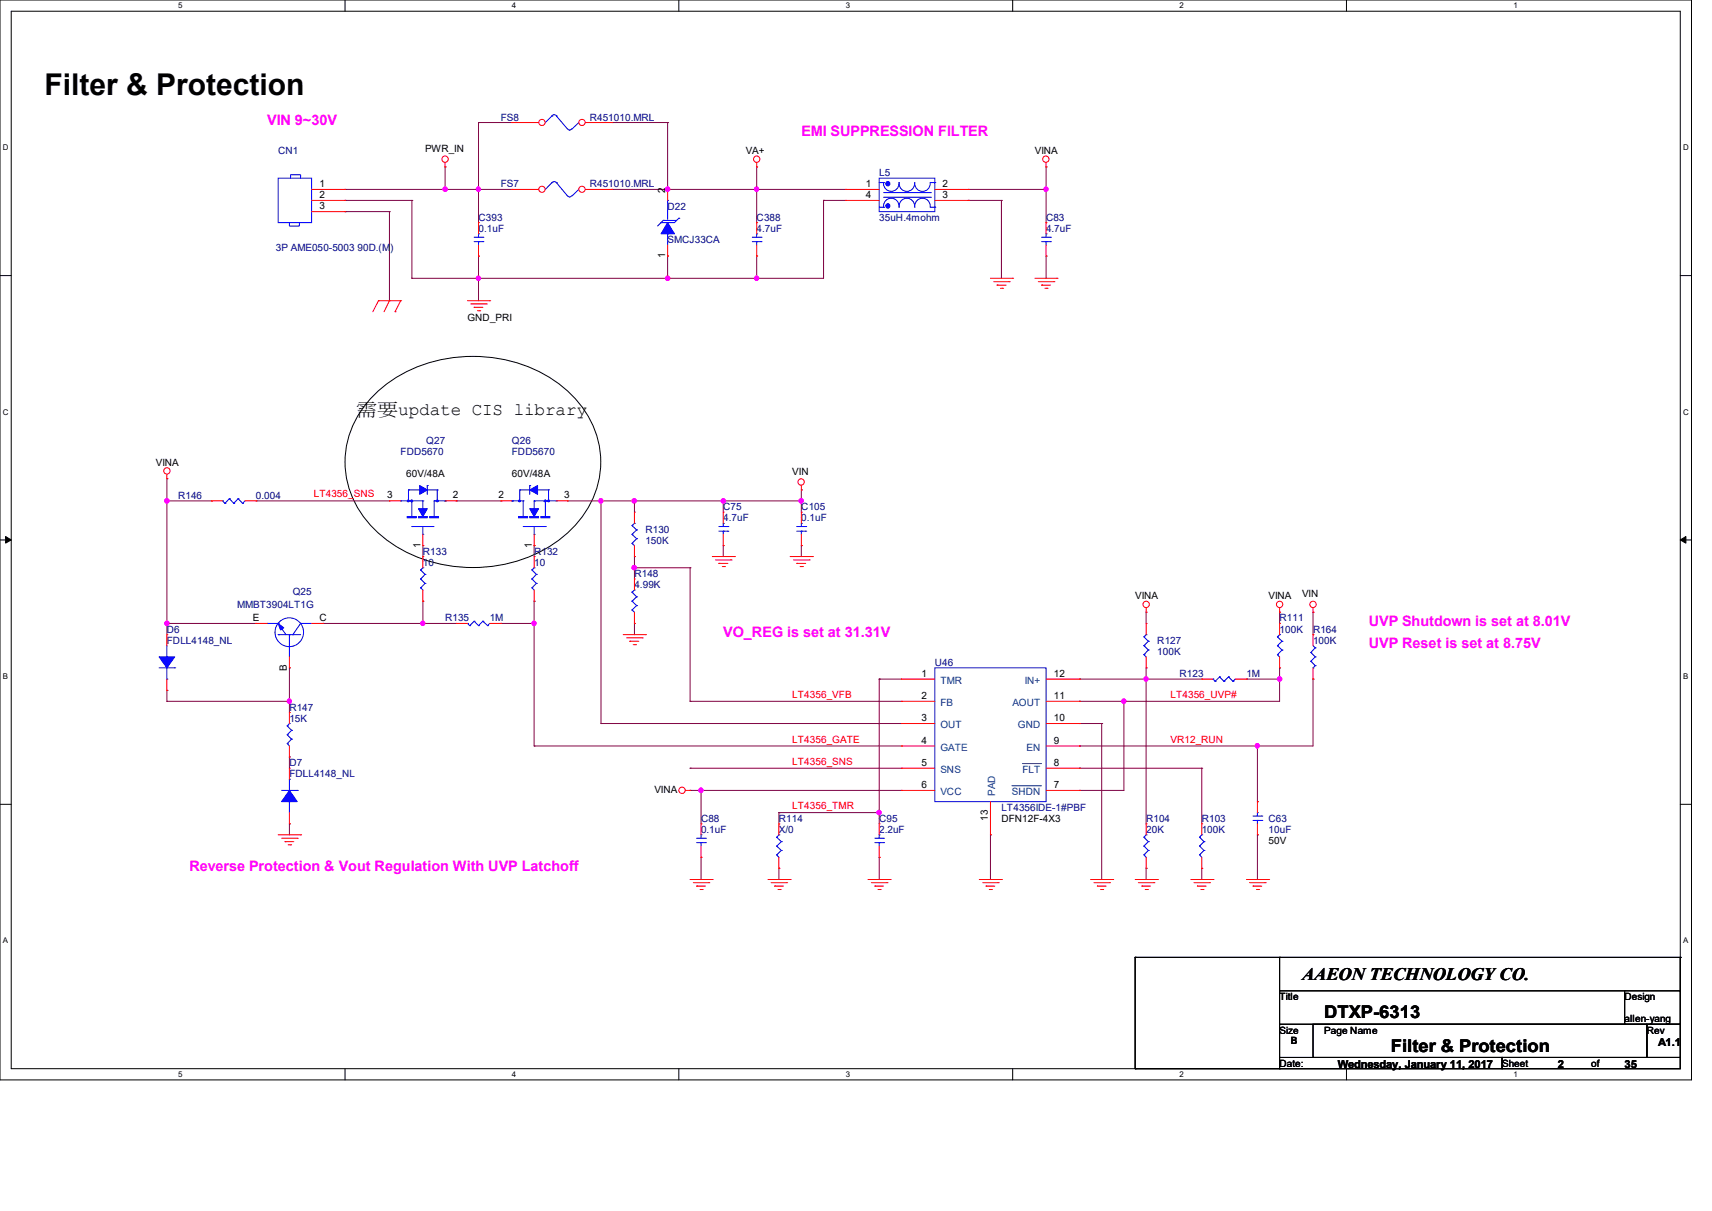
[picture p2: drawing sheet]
<svg xmlns="http://www.w3.org/2000/svg" width="297mm" height="210mm" viewBox="0 0 297 210" stroke-linecap="round" stroke-linejoin="round" font-family="sans-serif">
<path d="M0 0h293.5v187.3h-293.5zM1.9 1.9h289.6v183.4h-289.6z" fill="none" stroke="#000" stroke-width=".17"/>
<g fill="#fff">
<path d="M30.9 .2h.8v1.5h-.8z"/>
<path d="M30.9 185.5h.8v1.6h-.8z"/>
</g>
<path d="M59.9 0v1.9M59.9 185.3v2" fill="none" stroke="#000" stroke-width=".17"/>
<g fill="#fff">
<path d="M88.8 .2h.8v1.5h-.8z"/>
<path d="M88.8 185.5h.8v1.6h-.8z"/>
</g>
<path d="M117.8 0v1.9M117.8 185.3v2" fill="none" stroke="#000" stroke-width=".17"/>
<g fill="#fff">
<path d="M146.7 .2h.8v1.5h-.8z"/>
<path d="M146.7 185.5h.8v1.6h-.8z"/>
</g>
<path d="M175.7 0v1.9M175.7 185.3v2" fill="none" stroke="#000" stroke-width=".17"/>
<g fill="#fff">
<path d="M204.6 .2h.8v1.5h-.8z"/>
<path d="M204.6 185.5h.8v1.6h-.8z"/>
</g>
<path d="M233.6 0v1.9M233.6 185.3v2" fill="none" stroke="#000" stroke-width=".17"/>
<g fill="#fff">
<path d="M262.6 .2h.7v1.5h-.7z"/>
<path d="M262.6 185.5h.7v1.6h-.7z"/>
<path d="M.5 24.8h1v1.6h-1z"/>
<path d="M292 24.8h1v1.6h-1z"/>
<path d="M.5 70.7h1v1.5h-1z"/>
<path d="M292 70.7h1v1.5h-1z"/>
</g>
<path d="M0 47.8h1.9M291.5 47.8h2" fill="none" stroke="#000" stroke-width=".17"/>
<g fill="#fff">
<path d="M.5 116.5h.9v1.6h-.9z"/>
<path d="M292 116.5h.9v1.6h-.9z"/>
</g>
<path d="M0 93.6h1.9M291.5 93.6h2" fill="none" stroke="#000" stroke-width=".17"/>
<path d="M1 93l.9 .6-.9 .6zM291.5 93.6l1-.6v1.2z" fill="#000" stroke="#000" stroke-width=".17"/>
<g fill="#fff">
<path d="M.5 162.4h.9v1.5h-.9z"/>
<path d="M292 162.4h.9v1.5h-.9z"/>
</g>
<g fill="none" stroke="#000" stroke-width=".17">
<path d="M65.1 68.3a25.4 25.4 0 0 1 26.5-4.7 19.8 19.8 0 0 1 11.8 11.6 16.2 16.2 0 0 1-5.7 17.9 25.6 25.6 0 0 1-31.3 0 16.1 16.1 0 0 1-5.2-19.4 17.9 17.9 0 0 1 3.9-5.4zM0 139.5h1.9M291.5 139.5h2M196.9 166h.1M196.9 166h94.6M196.9 166v19.3M222 171.8h69.5v5.8h-69.5zM222 166h.1M222 166v5.8M222 177.6v5.8M227.8 177.6h57.9v5.8h-57.9zM281.9 177.6h.1"/>
<path d="M281.9 171.8v5.8M285.7 177.6h5.8v5.8h-5.8zM291.5 166h.1M291.5 166v5.8M196.9 185.3h.1M196.9 185.3h25.1M222 183.4h38.6v1.9h-38.6zM222 183.4h.1M222 185.3h.1M260.6 183.4h30.9v1.9h-30.9z"/>
</g>
<g fill="none" stroke="#800040" stroke-width=".17">
<path d="M59.9 34.8h.1M59.9 32.9h.1M59.9 36.7h.1M59.9 32.9h28.9M59.9 34.8h11.6M59.9 36.7h7.7M67.6 36.7h.1M67.6 36.7v15.5M71.5 34.8h.1M71.5 34.8v13.5M77.2 29h.1M77.2 32.9h.1"/>
<path d="M77.2 29v3.9M83 32.9h.1M83 21.3h.1M83 21.3v17.3M83 21.3h5.8M106.2 21.3h.1M106.2 32.9h.1M106.2 32.9h40.5M106.2 21.3h9.6M115.8 21.3h.1M115.8 32.9h.1M115.8 21.3v11.6"/>
<path d="M131.3 32.9h.1M131.3 29h.1M131.3 29v9.6M142.9 34.8h.1M142.9 34.8h3.8M142.9 34.8v13.5h-71.4M168 34.8h.1M168 32.9h.1M168 32.9h13.5M168 34.8h5.7M173.7 34.8h.1M173.7 34.8v13.5"/>
<path d="M181.5 29h.1M181.5 32.9h.1M181.5 29v9.6M71.5 48.3h.1M83 44.4h.1M83 48.3h.1M83 44.4v7.8M115.8 44.4h.1M115.8 48.3h.1M115.8 44.4v3.9M131.3 48.3h.1M131.3 44.4h.1"/>
<path d="M131.3 44.4v3.9M181.5 44.4h.1M181.5 44.4v3.9M29 86.9h.1M29 83h.1M29 83v27.1M29 86.9h7.7M44.4 86.9h.1M44.4 86.9h23.2M73.4 94.6h.1M73.4 94.6v1.9M79.2 86.9h.1"/>
<path d="M79.2 86.9h7.7M92.7 94.6h.1M92.7 94.6v1.9M98.5 86.9h40.5M104.3 86.9h.1M104.3 86.9v38.6M110.1 86.9h.1M110.1 98.5h.1M110.1 96.5h.1M110.1 86.9v1.9M110.1 96.5v3.9M110.1 98.5h9.6"/>
<path d="M119.7 98.5h.1M119.7 98.5v23.1M125.5 94.6h.1M125.5 86.9h.1M125.5 86.9v1.9M125.5 94.6v1.9M139 86.9h.1M139 94.6h.1M139 85h.1M139 85v3.8M139 94.6v1.9M29 108.1h.1"/>
<path d="M29 119.7h.1M29 108.1h15.4M29 119.7v1.9M50.2 115.8h.1M50.2 115.8v7.8M56 108.1h.1M56 108.1h23.2M73.4 104.3h.1M73.4 108.1h.1M73.4 104.3v3.8M86.9 108.1h.1M86.9 108.1h5.8"/>
<path d="M92.7 104.3h.1M92.7 108.1h.1M92.7 104.3v25.1M110.1 108.1h.1M110.1 108.1v2M152.5 117.8h.1M152.5 117.8v25.1M152.5 117.8h3.9M187.3 117.8h.1M187.3 117.8h21.2M198.8 106.2h.1M198.8 115.8h.1"/>
<path d="M198.8 117.8h.1M198.8 106.2v1.9M198.8 115.8v27.1M216.2 117.8h.1M216.2 117.8h5.8M222 117.8h.1M222 115.8h.1M222 106.2h.1M222 106.2v1.9M222 115.8v5.8h-34.7M227.8 106.2h.1M227.8 117.8h.1"/>
<path d="M227.8 117.8v11.6h-40.5M227.8 106.2v3.9M29 121.6h.1M29 121.6h21.2M50.2 121.6h.1M50.2 131.3h.1M50.2 131.3v1.9M92.7 129.4h.1M92.7 129.4h63.7M104.3 125.5h.1M104.3 125.5h52.1M119.7 137.1h.1"/>
<path d="M119.7 121.6h.1M119.7 133.2h.1M119.7 121.6h36.7M119.7 137.1h36.7M119.7 133.2h36.7M121.6 137.1h.1M121.6 137.1v5.8M187.3 133.2h.1M187.3 121.6h.1M187.3 125.5h.1M187.3 137.1h.1M187.3 129.4h.1"/>
<path d="M187.3 133.2h21.2M187.3 125.5h3.8M191.1 125.5h.1M191.1 125.5v27M195 121.6h.1M195 121.6v15.5h-7.7M208.5 133.2h.1M208.5 133.2v9.7M218.1 139h.1M218.1 129.4h.1M218.1 129.4v9.6M50.2 142.9h.1"/>
<path d="M50.2 142.9v1.9M121.6 148.7h.1M121.6 148.7v3.8M135.1 140.9h.1M135.1 150.6h.1M135.1 140.9v2M135.1 150.6v1.9M135.1 140.9h17.4M152.5 148.7h.1M152.5 140.9h.1M152.5 148.7v3.8M171.8 144.8h.1"/>
<path d="M171.8 144.8v7.7M198.8 150.6h.1M198.8 150.6v1.9M208.5 150.6h.1M208.5 150.6v1.9M218.1 144.8h.1M218.1 144.8v7.7"/>
</g>
<g fill="#f0f" stroke="#f0f" stroke-width=".17">
<circle cx="131.2" cy="32.8" r=".37"/>
<circle cx="115.8" cy="48.3" r=".38"/>
<circle cx="181.5" cy="32.8" r=".37"/>
<circle cx="83" cy="32.8" r=".37"/>
<circle cx="115.8" cy="32.8" r=".38"/>
<circle cx="29" cy="108.1" r=".38"/>
<circle cx="29" cy="86.9" r=".38"/>
<circle cx="152.5" cy="140.9" r=".37"/>
<circle cx="222" cy="117.8" r=".38"/>
<circle cx="50.2" cy="121.6" r=".37"/>
<circle cx="121.6" cy="137.1" r=".37"/>
<circle cx="218.1" cy="129.3" r=".37"/>
<circle cx="125.5" cy="86.9" r=".38"/>
<circle cx="110" cy="86.9" r=".38"/>
<circle cx="139" cy="86.9" r=".38"/>
<circle cx="104.2" cy="86.9" r=".37"/>
<circle cx="110" cy="98.4" r=".38"/>
<circle cx="92.6" cy="108.1" r=".37"/>
<circle cx="195" cy="121.6" r=".37"/>
<circle cx="73.3" cy="108.1" r=".37"/>
<circle cx="198.8" cy="117.8" r=".37"/>
<circle cx="131.2" cy="48.3" r=".37"/>
<circle cx="83" cy="48.3" r=".37"/>
<circle cx="77.2" cy="32.8" r=".38"/>
</g>
<g fill="none" stroke="#f00" stroke-width=".17">
<path d="M77.2 29h.1M77.2 28.2v.8M131.3 29h.1M131.3 28.2v.8M181.5 29h.1M181.5 28.2v.8M65.7 52.2h.1M65.7 52.2l-1 1.9M65.7 52.2h3.8M67.6 52.2h.1M67.6 52.2l-1 1.9M68.5 54.1h.1"/>
<path d="M69.5 52.2h.1M69.5 52.2l-1 1.9M81.1 52.2h3.9M81.7 52.7h2.7M82.3 53.3h.1M82.3 53.3h1.5M82.8 53.9h.4M83.2 53.9h.1M84.4 52.7h.1M85 52.2h.1M171.8 48.3h3.9M172.4 48.9h2.7"/>
<path d="M173 49.4h.1M173 49.4h1.5M173.6 50h.3M173.9 50h.1M175.1 48.9h.1M175.7 48.3h.1M179.5 48.3h3.9M180.1 48.9h2.7M180.7 49.4h.1M180.7 49.4h1.5M181.3 50h.4M181.7 50h.1"/>
<path d="M182.8 48.9h.1M183.4 48.3h.1M29 83h.1M29 82.3v.7M123.6 96.5h3.8M124.1 97.1h2.7M124.7 97.7h.1M124.7 97.7h1.6M125.3 98.3h.4M125.7 98.3h.1M126.8 97.1h.1M127.4 96.5h.1"/>
<path d="M137.1 96.5h3.8M137.7 97.1h2.7M138.2 97.7h.1M138.2 97.7h1.6M138.8 98.3h.4M139 85h.1M139 84.2v.8M139.2 98.3h.1M140.4 97.1h.1M140.9 96.5h.1M108.1 110.1h3.9M108.7 110.6h2.7"/>
<path d="M109.3 111.2h.1M109.3 111.2h1.5M109.9 111.8h.3M110.2 111.8h.1M111.4 110.6h.1M112 110.1h.1M198.8 106.2h.1M198.8 105.4v.8M222 106.2h.1M222 105.4v.8M227.8 106.2h.1M227.8 105.4v.8"/>
<path d="M118.9 137.1h.8M119.7 137.1h.1M48.3 144.8h3.9M48.9 145.4h2.7M49.4 146h.1M49.4 146h1.6M50 146.5h.4M50.4 146.5h.1M51.6 145.4h.1M52.2 144.8h.1M119.7 152.5h3.9M120.3 153.1h2.7"/>
<path d="M120.9 153.7h.1M120.9 153.7h1.5M121.5 154.3h.3M121.8 154.3h.1M123 153.1h.1M123.6 152.5h.1M133.2 152.5h3.9M133.8 153.1h2.7M134.4 153.7h.1M134.4 153.7h1.5M135 154.3h.3M135.3 154.3h.1"/>
<path d="M136.5 153.1h.1M137.1 152.5h.1M150.6 152.5h3.8M151.2 153.1h2.7M151.8 153.7h.1M151.8 153.7h1.5M152.3 154.3h.4M152.7 154.3h.1M153.9 153.1h.1M154.4 152.5h.1M169.9 152.5h3.8M170.5 153.1h2.7"/>
<path d="M171.1 153.7h.1M171.1 153.7h1.5M171.6 154.3h.4M172 154.3h.1M173.2 153.1h.1M173.7 152.5h.1M189.2 152.5h3.8M189.8 153.1h2.7M190.4 153.7h.1M190.4 153.7h1.5M190.9 154.3h.4M191.3 154.3h.1"/>
<path d="M192.5 153.1h.1M193 152.5h.1M196.9 152.5h3.9M197.5 153.1h2.7M198.1 153.7h.1M198.1 153.7h1.5M198.7 154.3h.4M199.1 154.3h.1M200.2 153.1h.1M200.8 152.5h.1M206.6 152.5h3.8M207.1 153.1h2.7"/>
<path d="M207.7 153.7h.1M207.7 153.7h1.6M208.3 154.3h.4M208.7 154.3h.1M209.8 153.1h.1M210.4 152.5h.1M216.2 152.5h3.9M216.8 153.1h2.7M217.4 153.7h.1M217.4 153.7h1.5M218 154.3h.4M218.4 154.3h.1"/>
<path d="M219.5 153.1h.1M220.1 152.5h.1"/>
<circle cx="77.2" cy="27.6" r=".55"/>
<circle cx="131.3" cy="27.6" r=".55"/>
<circle cx="181.4" cy="27.6" r=".55"/>
<circle cx="29" cy="81.7" r=".55"/>
<circle cx="139" cy="83.6" r=".55"/>
<circle cx="198.8" cy="104.8" r=".55"/>
<circle cx="222" cy="104.8" r=".55"/>
<circle cx="227.8" cy="104.8" r=".55"/>
<circle cx="118.3" cy="137.1" r=".55"/>
</g>
<path d="M95.7 20.1l.4-.2 .4 .2M95.8 20.1h.1M95.8 20.1l-1.2 1.2M96.5 20.1h.1M96.5 20.1l2 2.3M99.2 22.4l-.4 .2-.3-.2M100.4 21.3h.1M100.4 21.3l-1.2 1.1" fill="none" stroke="#00f" stroke-width=".17"/>
<circle cx="94" cy="21.2" r=".54" fill="#fff" stroke="#f00" stroke-width=".17"/>
<path d="M88.8 21.3h.1M88.8 21.3h4.7" fill="none" stroke="#f00" stroke-width=".17"/>
<circle cx="101" cy="21.2" r=".54" fill="#fff" stroke="#f00" stroke-width=".17"/>
<g fill="none" stroke="#f00" stroke-width=".17">
<path d="M54.1 32.9h5.8M54.1 34.8h5.8M54.1 36.7h5.8M59.9 32.9h.1M59.9 34.8h.1M59.9 36.7h.1M101.6 21.3h4.6M106.2 21.3h.1M131.3 38.6h.1M131.3 38.6v2M131.3 44.4h.1M131.3 42.5v1.9"/>
<path d="M36.7 86.9h.1M36.7 86.9h1.9M42.5 86.9h1.9M44.4 86.9h.1M125.5 94.6h.1M125.5 88.8h.1M125.5 88.8v2M125.5 92.7v1.9M29 110.1h.1M29 119.7h.1M29 110.1v1.9M29 117.8v1.9"/>
<path d="M208.5 117.8h.1M208.5 117.8h1.9M214.3 117.8h1.9M216.2 117.8h.1M50.2 131.3h.1M50.2 123.6h.1M50.2 123.6v1.9M50.2 129.4v1.9"/>
</g>
<g fill="none" stroke="#00f" stroke-width=".17">
<path d="M48.3 30.9h5.8v7.7h-5.8zM50.2 38.6v.6h1.7v-.6M50.4 30.9v-.6h1.8v.6M95.8 31.7a.55 .55 0 0 1 .7 0M95.8 31.7h.1M95.8 31.7l-1.2 1.2M96.5 31.7h.1M96.5 31.7l2 2.3M99.1 34l-.3 .2-.3-.2M100.4 32.9h.1M100.4 32.9l-1.2 1.1M130.5 41.1h1.5"/>
<path d="M130.5 41.9h1.5M131.3 40.6h.1M131.3 41.9h.1M131.3 40.6v.5M131.3 41.9v.6M132 41.1h.1M132 41.9h.1M38.6 86.9h.1M38.6 86.9l.4 .4M39 87.3h.1M39.8 86.5h.1M39.8 86.5l-.8 .8"/>
<path d="M39.8 86.5l.8 .8M40.6 87.3h.1M41.3 86.5h.1M41.3 86.5l.8 .8M41.3 86.5l-.7 .8M42.1 87.3h.1M42.5 86.9l-.4 .4M124.7 91.3h1.6M124.7 92.1h1.6M125.5 90.8h.1M125.5 92.1h.1M125.5 90.8v.5"/>
<path d="M125.5 92.1v.6M126.3 91.3h.1M126.3 92.1h.1M27.6 115.8h2.7M29 113.9h.1M29 117.8h.1M29 112v1.9M29 115.8v2M30.3 115.8h.1M210.4 117.8h.1M210.4 117.8l.4 .4M210.8 118.2h.1"/>
<path d="M211.6 117.4h.1M211.6 117.4l-.8 .8M211.6 117.4l.7 .8M212.3 118.2h.1M213.1 117.4h.1M213.1 117.4l.8 .8M213.1 117.4l-.8 .8M213.9 118.2h.1M214.3 117.8l-.4 .4M49.8 125.9h.1M49.8 128.9h.1M49.8 127.4h.1"/>
<path d="M49.8 125.9l.8 .8M49.8 128.9l.4 .5M49.8 127.4l.8 .8M50.2 125.5h.1M50.2 125.5l-.4 .4M50.6 128.2h.1M50.6 126.7h.1M50.6 128.2l-.8 .7M50.6 126.7l-.8 .7"/>
</g>
<path d="M27.6 113.9h2.7l-1.3 1.9z" fill-rule="evenodd" fill="#00f" stroke="#00f" stroke-width=".17"/>
<circle cx="94" cy="32.8" r=".54" fill="#fff" stroke="#f00" stroke-width=".17"/>
<path d="M88.8 32.9h.1M88.8 32.9h4.7" fill="none" stroke="#f00" stroke-width=".17"/>
<circle cx="101" cy="32.8" r=".54" fill="#fff" stroke="#f00" stroke-width=".17"/>
<g fill="none" stroke="#f00" stroke-width=".17">
<path d="M83 38.6h.1M83 38.6v2M101.6 32.9h4.6M106.2 32.9h.1M115.8 32.9h.1M115.8 32.9v1.9M146.7 34.8h.1M146.7 32.9h.1M146.7 32.9h5.8M146.7 34.8h5.8M162.2 32.9h5.8M162.2 34.8h5.8"/>
<path d="M168 32.9h.1M168 34.8h.1M181.5 38.6h.1M181.5 38.6v2M83 44.4h.1M83 42.5v1.9M115.8 44.4h.1M115.8 42.5v1.9M181.5 44.4h.1M181.5 42.5v1.9M67.6 86.9h.1M67.6 86.9h1.9"/>
<path d="M73.4 94.6h.1M73.4 96.5h.1M73.4 92.7v1.9M73.4 96.5v2M77.2 86.9h2M79.2 86.9h.1M86.9 86.9h.1M86.9 86.9h1.9M92.7 94.6h.1M92.7 96.5h.1M92.7 92.7v1.9M92.7 96.5v2"/>
<path d="M96.5 86.9h2M98.5 86.9h.1M110.1 96.5h.1M110.1 88.8h.1M110.1 88.8v2M110.1 94.6v1.9M139 94.6h.1M139 88.8h.1M139 88.8v2M139 92.7v1.9M44.4 108.1h.1M44.4 108.1h2"/>
<path d="M50.2 115.8h.1M50.2 113.9v1.9M54.1 108.1h1.9M56 108.1h.1M73.4 104.3h.1M73.4 102.3v2M79.2 108.1h.1M79.2 108.1h1.9M85 108.1h1.9M86.9 108.1h.1M92.7 104.3h.1M92.7 102.3v2"/>
<path d="M110.1 108.1h.1M110.1 100.4h.1M110.1 100.4v1.9M110.1 106.2v1.9M156.4 117.8h.1M156.4 117.8h5.8M181.5 117.8h5.8M187.3 117.8h.1M198.8 115.8h.1M198.8 108.1h.1M198.8 108.1v2M198.8 113.9v1.9"/>
<path d="M222 115.8h.1M222 108.1h.1M222 108.1v2M222 113.9v1.9M227.8 110.1h.1M227.8 117.8h.1M227.8 110.1v1.9M227.8 115.8v2M50.2 133.2h.1M50.2 133.2v1.9M156.4 121.6h.1M156.4 125.5h.1"/>
<path d="M156.4 129.4h.1M156.4 133.2h.1M156.4 137.1h.1M156.4 121.6h5.8M156.4 125.5h5.8M156.4 129.4h5.8M156.4 133.2h5.8M156.4 137.1h5.8M171.8 139v5.8M181.5 121.6h5.8M181.5 125.5h5.8M181.5 129.4h5.8"/>
<path d="M181.5 133.2h5.8M181.5 137.1h5.8M187.3 137.1h.1M187.3 133.2h.1M187.3 129.4h.1M187.3 125.5h.1M187.3 121.6h.1M218.1 139h.1M218.1 139v1.9M50.2 142.9h.1M50.2 140.9v2M121.6 148.7h.1"/>
<path d="M121.6 142.9h.1M121.6 142.9v1.9M121.6 146.7v2M135.1 150.6h.1M135.1 142.9h.1M135.1 142.9v1.9M135.1 148.7v1.9M152.5 148.7h.1M152.5 142.9h.1M152.5 142.9v1.9M152.5 146.7v2M171.8 144.8h.1"/>
<path d="M198.8 150.6h.1M198.8 142.9h.1M198.8 142.9v1.9M198.8 148.7v1.9M208.5 150.6h.1M208.5 142.9h.1M208.5 142.9v1.9M208.5 148.7v1.9M218.1 144.8h.1M218.1 142.9v1.9"/>
</g>
<g fill="none" stroke="#00f" stroke-width=".17">
<path d="M114.7 38.6h.1M115.1 38.2h.1M115.1 38.2l-1 1M115.1 38.2h2.3M115.8 34.8h.1M115.8 34.8v3.3M117.8 37.8h.1M117.8 37.8l-.8 .8h-2.3M152.5 30.9h9.7v5.8h-9.7zM152.5 31.7h.8M152.5 35.9h.8M153.3 31.7h.1"/>
<path d="M153.3 35.9h.1M153.3 33.4h8.1M153.3 34.2h8.1M153.3 31.6a1.33 1.33 0 0 0 1.3 1.6 1.33 1.33 0 0 0 1.3-1.5M155.9 35.9a1.33 1.33 0 0 0-1.3-1.5 1.33 1.33 0 0 0-1.3 1.6M156 31.6a1.33 1.33 0 0 0 1.3 1.6 1.33 1.33 0 0 0 1.4-1.5M158.6 35.9a1.33 1.33 0 0 0-1.3-1.5 1.33 1.33 0 0 0-1.3 1.6M158.7 31.6a1.33 1.33 0 0 0 1.3 1.6 1.33 1.33 0 0 0 1.4-1.5M161.4 35.9a1.33 1.33 0 0 0-1.4-1.5 1.33 1.33 0 0 0-1.3 1.6M161.4 33.4h.1M161.4 34.2h.1M161.4 31.7h.8"/>
<path d="M161.4 35.9h.8M162.2 31.7h.1M162.2 35.9h.1M82.3 41.1h1.5M82.3 41.9h1.5M83 40.6h.1M83 41.9h.1M83 40.6v.5M83 41.9v.6M83.8 41.1h.1M83.8 41.9h.1M115.8 40.6h.1"/>
<path d="M115.8 40.6v1.9M180.7 41.1h1.5M180.7 41.9h1.5M181.5 40.6h.1M181.5 41.9h.1M181.5 40.6v.5M181.5 41.9v.6M182.2 41.1h.1M182.2 41.9h.1M69.5 86.9h.1M69.5 86.9h3.9M70.9 85h.1"/>
<path d="M70.9 86.9h.1M70.9 85h5M70.9 85v1.9M71.5 91.3h.1M71.5 86.9h.1M71.5 91.3h3.8M71.5 86.9v2.7M73 98.8h.1M73 98.8l.7 .8M73.4 92.7h.1M73.4 86.9h.1M73.4 98.5h.1"/>
<path d="M73.4 86.9v2.7M73.4 91.3v1.4M73.4 98.5l-.4 .3M73.7 99.6h.1M73.7 99.6l-.7 .8M74.1 84.2h.1M74.1 84.2v1.5M75.3 86.9h.1M75.3 86.9h1.9M75.3 86.9v2.7M75.9 85h.1M75.9 85v1.9"/>
<path d="M77.2 86.9h.1M88.8 86.9h.1M88.8 86.9h2M90.2 85h.1M90.2 85v1.9M90.2 85h5M90.8 86.9h.1M90.8 91.3h3.8M90.8 86.9v2.7M91.9 84.2h.1M91.9 84.2v1.5M92.3 98.8h.1"/>
<path d="M92.3 98.8l.7 .8M92.7 92.7h.1M92.7 86.9h.1M92.7 98.5h.1M92.7 86.9v2.7M92.7 91.3v1.4M92.7 86.9h3.8M92.7 98.5l-.4 .3M93 99.6h.1M93 99.6l-.7 .8M94.6 91.3h.1M94.6 86.9h.1"/>
<path d="M94.6 86.9v2.7M95.2 85h.1M95.2 86.9h.1M95.2 85v1.9M96.5 86.9h.1M109.6 91.1h.1M109.6 94.2h.1M109.6 92.7h.1M109.6 91.1l.8 .8M109.6 94.2l.5 .4M109.6 92.7l.8 .7M110.1 90.8h.1"/>
<path d="M110.1 90.8l-.5 .3M110.4 93.4h.1M110.4 91.9h.1M110.4 93.4l-.8 .8M110.4 91.9l-.8 .8M138.2 91.3h1.6M138.2 92.1h1.6M139 90.8h.1M139 92.1h.1M139 90.8v.5M139 92.1v.6M139.8 91.3h.1"/>
<path d="M139.8 92.1h.1M46.4 108.1h.1M46.4 108.1h1.9M48.3 108.1h.1M48.3 110.1h.1M48.3 108.1l1.3 2M48.3 110.1h3.9M50.2 110.1h.1M50.2 110.1v3.8M50.8 110.1h.1M52.2 108.1h.1M52.2 108.1l-1.4 2"/>
<path d="M52.2 108.1h1.9M73 101.9h.1M73 100.4h.1M73 101.9l.4 .4M73 100.4l.7 .8M73.7 101.2h.1M73.7 101.2l-.7 .7M81.1 108.1h.1M81.1 108.1l.4 .4M81.5 108.5h.1M82.3 107.7h.1M82.3 107.7l-.8 .8"/>
<path d="M82.3 107.7l.7 .8M83 108.5h.1M83.8 107.7h.1M83.8 107.7l.8 .8M83.8 107.7l-.8 .8M84.6 108.5h.1M85 108.1l-.4 .4M92.3 101.9h.1M92.3 100.4h.1M92.3 101.9l.4 .4M92.3 100.4l.7 .8M93 101.2h.1"/>
<path d="M93 101.2l-.7 .7M109.6 102.7h.1M109.6 105.8h.1M109.6 104.3h.1M109.6 102.7l.8 .8M109.6 105.8l.5 .4M109.6 104.3l.8 .7M110.1 102.3h.1M110.1 102.3l-.5 .4M110.4 105h.1M110.4 103.5h.1M110.4 105l-.8 .8"/>
<path d="M110.4 103.5l-.8 .8M162.2 115.8h19.3v23.2h-19.3zM198.5 110.4h.1M198.5 113.5h.1M198.5 112h.1M198.5 110.4l.7 .8M198.5 113.5l.3 .4M198.5 112l.7 .7M198.8 110.1h.1M198.8 110.1l-.3 .3M199.2 112.7h.1M199.2 111.2h.1"/>
<path d="M199.2 112.7l-.7 .8M199.2 111.2l-.7 .8M221.6 110.4h.1M221.6 113.5h.1M221.6 112h.1M221.6 110.4l.8 .8M221.6 113.5l.4 .4M221.6 112l.8 .7M222 110.1h.1M222 110.1l-.4 .3M222.4 112.7h.1M222.4 111.2h.1"/>
<path d="M222.4 112.7l-.8 .8M222.4 111.2l-.8 .8M227.4 113.2h.1M227.4 114.7h.1M227.4 114.7l.8 .7M227.4 113.2l.8 .7M227.8 115.8h.1M227.8 112l.4 .4M228.2 115.4h.1M228.2 112.4h.1M228.2 113.9h.1M228.2 115.4l-.4 .4"/>
<path d="M228.2 112.4l-.8 .8M228.2 113.9l-.8 .8M48.9 137.1h2.7M50.2 139h.1M50.2 135.1h.1M50.2 135.1v2M50.2 139v1.9M51.6 137.1h.1M120.9 145.4h1.5M120.9 146.1h1.5M121.6 144.8h.1M121.6 146.1h.1"/>
<path d="M121.6 144.8v.6M121.6 146.1v.6M122.4 145.4h.1M122.4 146.1h.1M134.7 145.2h.1M134.7 148.3h.1M134.7 146.7h.1M134.7 145.2l.9 .8M134.7 148.3l.4 .4M134.7 146.7l.9 .8M135.1 144.8h.1M135.1 144.8l-.4 .4"/>
<path d="M135.6 147.5h.1M135.6 146h.1M135.6 147.5l-.9 .8M135.6 146l-.9 .7M151.8 145.4h1.5M151.8 146.1h1.5M152.5 144.8h.1M152.5 146.1h.1M152.5 144.8v.6M152.5 146.1v.6M153.3 145.4h.1M153.3 146.1h.1"/>
<path d="M198.5 145.2h.1M198.5 148.3h.1M198.5 146.7h.1M198.5 145.2l.7 .8M198.5 148.3l.3 .4M198.5 146.7l.7 .8M198.8 144.8h.1M198.8 144.8l-.3 .4M199.2 147.5h.1M199.2 146h.1M199.2 147.5l-.7 .8M199.2 146l-.7 .7"/>
<path d="M208.1 145.2h.1M208.1 148.3h.1M208.1 146.7h.1M208.1 145.2l.8 .8M208.1 148.3l.4 .4M208.1 146.7l.8 .8M208.5 144.8h.1M208.5 144.8l-.4 .4M208.9 147.5h.1M208.9 146h.1M208.9 147.5l-.8 .8M208.9 146l-.8 .7"/>
<path d="M217.4 141.5h1.5M217.4 142.3h1.5M218.1 140.9h.1M218.1 142.3h.1M218.1 140.9v.6M218.1 142.3v.6M218.9 141.5h.1M218.9 142.3h.1"/>
<circle cx="50.2" cy="109.6" r="2.49"/>
</g>
<g fill="#00f" stroke="#00f" stroke-width=".17">
<path d="M48.3 108.1l.9 .8-.5 .4z"/>
<path d="M115.8 38.6l1.2 2h-2.3z"/>
<path d="M90 89.6h1.5v.2h-1.5z" fill-rule="evenodd"/>
<path d="M91.9 89.6h1.5v.2h-1.5z" fill-rule="evenodd"/>
<path d="M93.9 89.6h1.5v.2h-1.5z" fill-rule="evenodd"/>
<path d="M91.9 88.2h1.5l-.7 1.4z" fill-rule="evenodd"/>
<path d="M91.9 85l1.4-.8v1.5z" fill-rule="evenodd"/>
<path d="M50.2 137.1l1.4 1.9h-2.7z" fill-rule="evenodd"/>
<path d="M74.5 89.6h1.6v.2h-1.6z" fill-rule="evenodd"/>
<path d="M72.6 89.6h1.5v.2h-1.5z" fill-rule="evenodd"/>
<path d="M70.7 89.6h1.5v.2h-1.5z" fill-rule="evenodd"/>
<path d="M72.6 88.2h1.5l-.7 1.4z" fill-rule="evenodd"/>
<path d="M72.8 84.2l1.3 .8-1.3 .7z" fill-rule="evenodd"/>
<circle cx="95.2" cy="86.9" r=".17"/>
<circle cx="94.6" cy="86.9" r=".17"/>
<circle cx="90.1" cy="86.9" r=".17"/>
<circle cx="70.8" cy="86.9" r=".17"/>
<circle cx="71.4" cy="86.9" r=".17"/>
<circle cx="75.9" cy="86.9" r=".17"/>
<circle cx="154" cy="35.7" r=".37"/>
<circle cx="154" cy="31.9" r=".37"/>
</g>
<path d="M175.6 136.3h4.9M177.4 132.4h3.1M180.5 136.3h.1M180.5 132.4h.1" fill="none" stroke="#004080" stroke-width=".17"/>
<g fill="#f0f" stroke="#f0f" stroke-width=".17">
<circle cx="131.2" cy="32.8" r=".37"/>
<circle cx="115.8" cy="48.3" r=".38"/>
<circle cx="181.5" cy="32.8" r=".37"/>
<circle cx="83" cy="32.8" r=".37"/>
<circle cx="115.8" cy="32.8" r=".38"/>
<circle cx="29" cy="108.1" r=".38"/>
<circle cx="29" cy="86.9" r=".38"/>
<circle cx="152.5" cy="140.9" r=".37"/>
<circle cx="222" cy="117.8" r=".38"/>
<circle cx="50.2" cy="121.6" r=".37"/>
<circle cx="121.6" cy="137.1" r=".37"/>
<circle cx="218.1" cy="129.3" r=".37"/>
<circle cx="125.5" cy="86.9" r=".38"/>
<circle cx="110" cy="86.9" r=".38"/>
<circle cx="139" cy="86.9" r=".38"/>
<circle cx="104.2" cy="86.9" r=".37"/>
<circle cx="110" cy="98.4" r=".38"/>
<circle cx="92.6" cy="108.1" r=".37"/>
<circle cx="195" cy="121.6" r=".37"/>
<circle cx="73.3" cy="108.1" r=".37"/>
<circle cx="198.8" cy="117.8" r=".37"/>
<circle cx="131.2" cy="48.3" r=".37"/>
<circle cx="83" cy="48.3" r=".37"/>
<circle cx="77.2" cy="32.8" r=".38"/>
</g>
<text font-size="5.2" x="7.7" y="16.4">Filter &amp; Protection</text>
<g font-size="3">
<text x="61.8" y="71.9">需要update CIS library</text>
<text x="225.9" y="169.9">AAEON TECHNOLOGY CO.</text>
<text x="229.7" y="176.6">DTXP-6313</text>
<text x="241.3" y="182.4">Filter &amp; Protection</text>
</g>
<g font-size="2.5" fill="#f0f">
<text x="46.4" y="21.6">VIN 9~30V</text>
<text x="139" y="23.6">EMI SUPPRESSION FILTER</text>
<text x="125.5" y="110.4">VO_REG is set at 31.31V</text>
<text x="237.4" y="112.4">UVP Reset is set at 8.75V</text>
<text x="237.4" y="108.5">UVP Shutdown is set at 8.01V</text>
<text x="32.9" y="151">Reverse Protection &amp; Vout Regulation With UVP Latchoff</text>
</g>
<g font-size="1.9">
<text x="232.1" y="185.2">Wednesday, January 11, 2017</text>
<text x="270.3" y="185.2">2</text>
<text x="281.9" y="185.2">35</text>
<text x="287.7" y="181.3">A1.1</text>
</g>
<g font-size="1.7" fill="#000080">
<text x="86.9" y="20.9">FS8</text>
<text x="102.3" y="20.9">R451010.MRL</text>
<text x="48.3" y="26.7">CN1</text>
<text x="86.9" y="32.5">FS7</text>
<text x="102.3" y="32.5">R451010.MRL</text>
<text x="152.5" y="30.6">L5</text>
<text x="83" y="38.3">C393</text>
<text x="83" y="40.2">0.1uF</text>
<text x="115.8" y="36.4">D22</text>
<text x="131.3" y="38.3">C388</text>
<text x="131.3" y="40.2">4.7uF</text>
<text x="152.5" y="38.3">35uH.4mohm</text>
<text x="181.5" y="38.3">C83</text>
<text x="181.5" y="40.2">4.7uF</text>
<text x="47.9" y="43.5">3P AME050-5003 90D.(M)</text>
<text x="115.8" y="42.2">SMCJ33CA</text>
<text x="74" y="76.9">Q27</text>
<text x="88.8" y="76.9">Q26</text>
<text x="69.5" y="78.8">FDD5670</text>
<text x="88.8" y="78.8">FDD5670</text>
<text x="30.9" y="86.6">R146</text>
<text x="44.4" y="86.6">0.004</text>
<text x="125.5" y="88.5">C75</text>
<text x="139" y="88.5">C105</text>
<text x="112" y="92.4">R130</text>
<text x="112" y="94.3">150K</text>
<text x="125.5" y="90.4">4.7uF</text>
<text x="139" y="90.4">0.1uF</text>
<text x="73.4" y="96.2">R133</text>
<text x="73.4" y="98.1">10</text>
<text x="92.7" y="96.2">R132</text>
<text x="92.7" y="98.1">10</text>
<text x="110.1" y="100.1">R148</text>
<text x="41.1" y="105.5">MMBT3904LT1G</text>
<text x="50.8" y="103.2">Q25</text>
<text x="77.2" y="107.8">R135</text>
<text x="85" y="107.8">1M</text>
<text x="110.1" y="102">4.99K</text>
<text x="222" y="107.8">R111</text>
<text x="29" y="109.7">D6</text>
<text x="29" y="111.7">FDLL4148_NL</text>
<text x="200.8" y="111.7">R127</text>
<text x="200.8" y="113.6">100K</text>
<text x="222" y="109.7">100K</text>
<text x="227.8" y="109.7">R164</text>
<text x="227.8" y="111.7">100K</text>
<text x="162.2" y="115.5">U46</text>
<text x="204.6" y="117.4">R123</text>
<text x="216.2" y="117.4">1M</text>
<text x="50.2" y="123.2">R147</text>
<text x="50.2" y="125.2">15K</text>
<text x="50.2" y="132.9">D7</text>
<text x="50.2" y="134.8">FDLL4148_NL</text>
<text x="121.6" y="142.5">C88</text>
<text x="135.1" y="142.5">R114</text>
<text x="152.5" y="142.5">C95</text>
<text x="173.7" y="140.6">LT4356IDE-1#PBF</text>
<text x="198.8" y="142.5">R104</text>
<text x="208.5" y="142.5">R103</text>
<text x="220.1" y="142.5">C63</text>
<text x="121.6" y="144.5">0.1uF</text>
<text x="135.1" y="144.5">X/0</text>
<text x="152.5" y="144.5">2.2uF</text>
<text x="198.8" y="144.5">20K</text>
<text x="208.5" y="144.5">100K</text>
<text x="220.1" y="144.5">10uF</text>
</g>
<g font-size="1.7">
<text x="73.7" y="26.3">PWR_IN</text>
<text x="129.4" y="26.7">VA+</text>
<text x="179.5" y="26.7">VINA</text>
<text x="55.4" y="32.4">1</text>
<text x="55.4" y="34.3">2</text>
<text x="115.4" y="33.4" transform="rotate(-90 115.4 33.4)">2</text>
<text x="150.2" y="34.3">4</text>
<text x="150.2" y="32.4">1</text>
<text x="163.5" y="32.4">2</text>
<text x="163.5" y="34.3">3</text>
<text x="55.4" y="36.3">3</text>
<text x="115.4" y="44.8" transform="rotate(-90 115.4 44.8)">1</text>
<text x="81.1" y="55.7">GND_PRI</text>
<text x="27.1" y="80.8">VINA</text>
<text x="70.5" y="82.7">60V/48A</text>
<text x="88.8" y="82.7">60V/48A</text>
<text x="137.5" y="82.3">VIN</text>
<text x="67.2" y="86.4">3</text>
<text x="78.6" y="86.4">2</text>
<text x="86.5" y="86.4">2</text>
<text x="97.9" y="86.4">3</text>
<text x="72.9" y="95" transform="rotate(-90 72.9 95)">1</text>
<text x="92.2" y="95" transform="rotate(-90 92.2 95)">1</text>
<text x="43.9" y="107.7">E</text>
<text x="55.4" y="107.7">C</text>
<text x="196.9" y="103.9">VINA</text>
<text x="220.1" y="103.9">VINA</text>
<text x="225.9" y="103.5">VIN</text>
<text x="49.8" y="116.4" transform="rotate(-90 49.8 116.4)">B</text>
<text x="159.8" y="117.3">1</text>
<text x="182.8" y="117.3">12</text>
<text x="159.8" y="121.2">2</text>
<text x="159.8" y="125">3</text>
<text x="182.8" y="125">10</text>
<text x="182.8" y="121.2">11</text>
<text x="159.8" y="128.9">4</text>
<text x="182.8" y="128.9">9</text>
<text x="113.5" y="137.5">VINA</text>
<text x="159.8" y="132.8">5</text>
<text x="159.8" y="136.6">6</text>
<text x="182.8" y="136.6">7</text>
<text x="182.8" y="132.8">8</text>
<text x="171.4" y="142.3" transform="rotate(-90 171.4 142.3)">13</text>
<text x="173.7" y="142.5">DFN12F-4X3</text>
<text x="220.1" y="146.4">50V</text>
<text x="222" y="173.4">Title</text>
<text x="281.8" y="173.4">Design</text>
<text x="222" y="179.2">Size</text>
<text x="229.7" y="179.2">Page Name</text>
<text x="281.8" y="177.3">allen-yang</text>
<text x="285.7" y="179.2">Rev</text>
<text x="222" y="185">Date:</text>
<text x="223.9" y="181.1">B</text>
<text x="260.6" y="185">Sheet</text>
<text x="276" y="185">of</text>
</g>
<g font-size="1.7" fill="#f00">
<text x="54.4" y="86.3">LT4356_SNS</text>
<text x="137.5" y="121">LT4356_VFB</text>
<text x="203.1" y="121">LT4356_UVP#</text>
<text x="137.5" y="128.8">LT4356_GATE</text>
<text x="203.1" y="128.8">VR12_RUN</text>
<text x="137.5" y="132.6">LT4356_SNS</text>
<text x="137.5" y="140.3">LT4356_TMR</text>
</g>
<g font-size="1.7" fill="#004080">
<text x="163.1" y="118.6">TMR</text>
<text x="177.8" y="118.6">IN+</text>
<text x="163.1" y="122.4">FB</text>
<text x="175.6" y="122.4">AOUT</text>
<text x="163.1" y="126.3">OUT</text>
<text x="163.1" y="130.2">GATE</text>
<text x="176.6" y="126.3">GND</text>
<text x="178.1" y="130.2">EN</text>
<text x="163.1" y="134">SNS</text>
<text x="163.1" y="137.9">VCC</text>
<text x="175.6" y="137.9">SHDN</text>
<text x="177.4" y="134">FLT</text>
<text x="172.6" y="138" transform="rotate(-90 172.6 138)">PAD</text>
</g>
<g font-size="1.4">
<text x="30.9" y="1.4">5</text>
<text x="88.8" y="1.4">4</text>
<text x="146.7" y="1.4">3</text>
<text x="204.6" y="1.4">2</text>
<text x="262.6" y="1.4">1</text>
<text x=".5" y="26.1">D</text>
<text x="292" y="26.1">D</text>
<text x=".5" y="71.9">C</text>
<text x="292" y="71.9">C</text>
<text x=".5" y="117.8">B</text>
<text x="292" y="117.8">B</text>
<text x=".5" y="163.6">A</text>
<text x="292" y="163.6">A</text>
<text x="30.9" y="186.8">5</text>
<text x="88.8" y="186.8">4</text>
<text x="146.7" y="186.8">3</text>
<text x="204.6" y="186.8">2</text>
<text x="262.6" y="186.8">1</text>
</g>
</svg>
